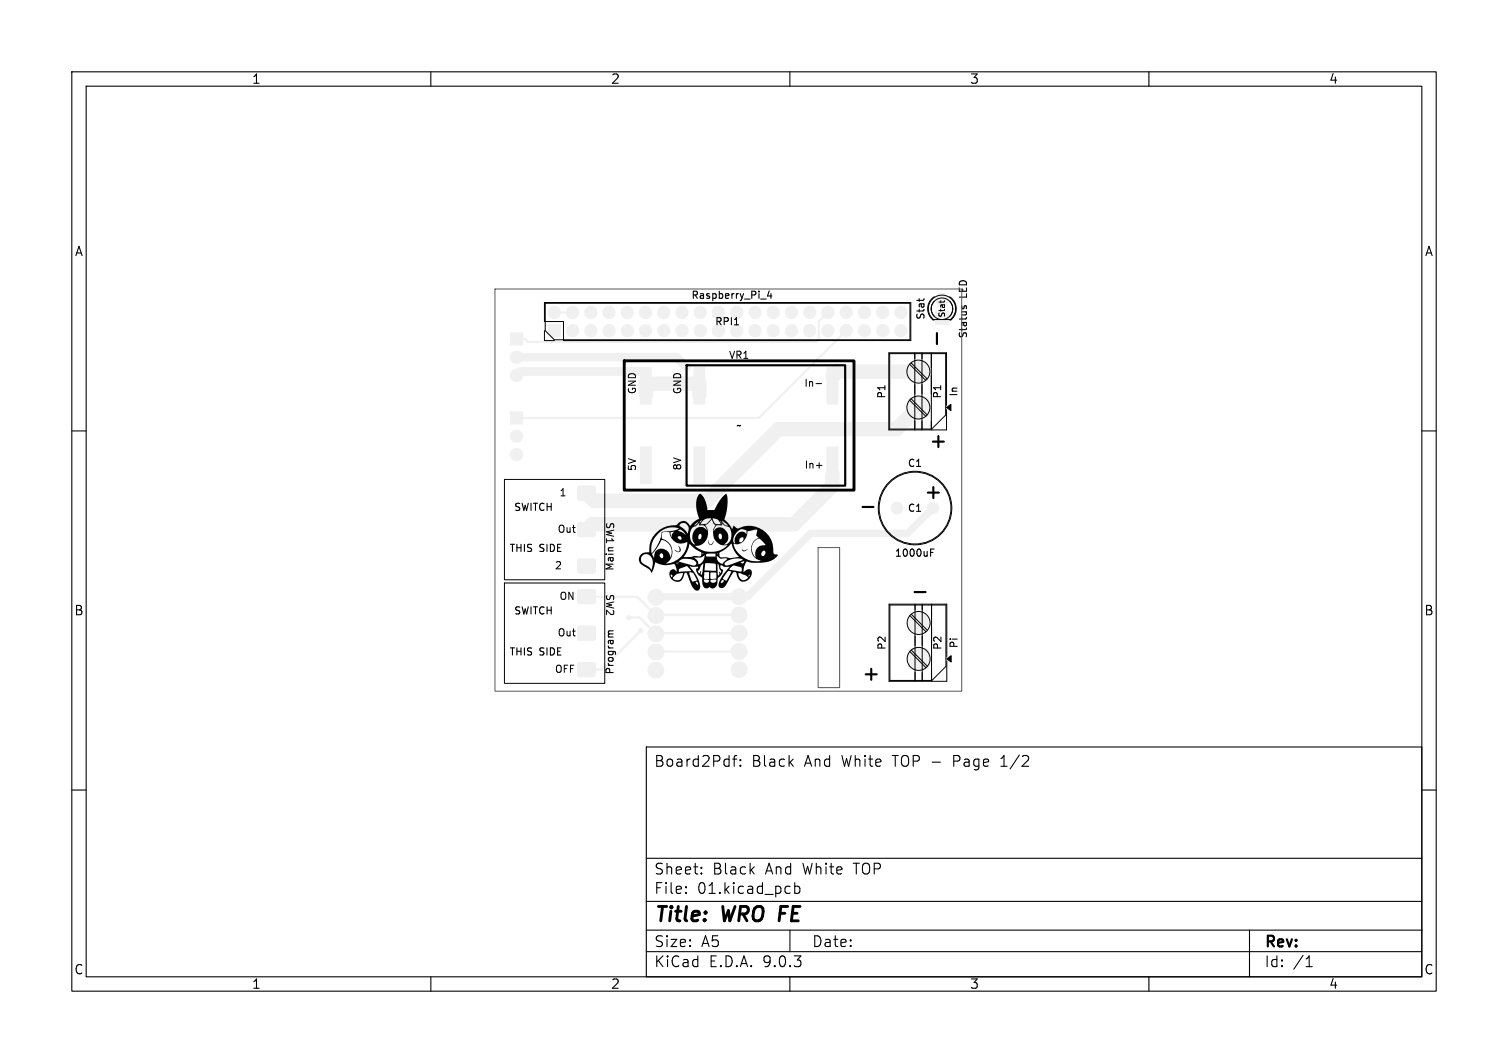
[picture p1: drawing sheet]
<svg xmlns="http://www.w3.org/2000/svg" width="210mm" height="148mm" viewBox="0 0 210 148" stroke-linecap="round" stroke-linejoin="round" font-family="sans-serif">
<g fill="#f0f0f0" stroke="#f0f0f0" stroke-width=".14">
<path d="M80.5 67.8l.2-.1h2.1l.1 .3v1.5l-.3 .2-2-.1-.2-.2z"/>
<path d="M80.5 72.9l.2-.2 2.1 .1 .1 .2v1.6l-.3 .1h-2l-.2-.3z"/>
<path d="M80.5 78l.2-.2 2.1 .1 .1 .2v1.6l-.3 .1h-2l-.2-.3z"/>
<path d="M115.2 51.2h1.5v2.5h-1.5z"/>
<path d="M115.2 53.7h1.5v2.6h-1.5z"/>
<path d="M115.2 62.2h1.5v2.6h-1.5z"/>
<path d="M115.2 64.8h1.5v2.5h-1.5z"/>
<path d="M96.6 62.2h1.5v2.6h-1.5z"/>
<path d="M96.6 64.8h1.5v2.5h-1.5z"/>
<path d="M96.6 51.2h1.5v2.5h-1.5z"/>
<path d="M96.6 53.7h1.5v2.6h-1.5z"/>
<path d="M89.2 51.2h1.5v2.5h-1.5z"/>
<path d="M89.2 53.7h1.5v2.6h-1.5z"/>
<path d="M89.2 62.2h1.5v2.6h-1.5z"/>
<path d="M89.2 64.8h1.5v2.5h-1.5z"/>
<path d="M126.6 90.4l.2-.1 2.5 .1v.2v2.5h-.2h-2.5l-.1-.2z"/>
<path d="M76.3 45.2h1.7v1.7h-1.7z"/>
<path d="M126.6 55.4l.1-.1 2.5 .1 .1 .2-.1 2.5h-2.5h-.1l-.1-.2z"/>
<path d="M80.5 82.2l.2-.1h2.1l.1 .3v1.5l-.3 .2-2-.1-.2-.2z"/>
<path d="M80.5 87.3l.2-.1h2.1l.1 .3v1.5l-.3 .2-2-.1-.2-.2z"/>
<path d="M80.5 92.4l.2-.2 2.1 .1 .1 .2v1.6l-.3 .1h-2l-.2-.3z"/>
<path d="M130.3 43.4h1.8v1.8h-1.8z"/>
<path d="M71.1 46.4h1.7v1.7h-1.7z"/>
<path d="M71.1 57.3h1.7v1.8h-1.7z"/>
<circle cx="127.9" cy="86.7" r="1.4"/>
<circle cx="77.2" cy="43.5" r=".85"/>
<circle cx="79.7" cy="46" r=".85"/>
<circle cx="79.7" cy="43.5" r=".85"/>
<circle cx="82.3" cy="46" r=".85"/>
<circle cx="82.3" cy="43.5" r=".85"/>
<circle cx="84.8" cy="46" r=".85"/>
<circle cx="84.8" cy="43.5" r=".85"/>
<circle cx="87.4" cy="46" r=".85"/>
<circle cx="87.4" cy="43.5" r=".85"/>
<circle cx="89.9" cy="46" r=".85"/>
<circle cx="89.9" cy="43.5" r=".85"/>
<circle cx="92.4" cy="46" r=".85"/>
<circle cx="92.4" cy="43.5" r=".85"/>
<circle cx="95" cy="46" r=".85"/>
<circle cx="95" cy="43.5" r=".85"/>
<circle cx="97.5" cy="46" r=".85"/>
<circle cx="97.5" cy="43.5" r=".85"/>
<circle cx="100.1" cy="46" r=".85"/>
<circle cx="100.1" cy="43.5" r=".85"/>
<circle cx="102.6" cy="46" r=".85"/>
<circle cx="102.6" cy="43.5" r=".85"/>
<circle cx="105.1" cy="46" r=".85"/>
<circle cx="105.1" cy="43.5" r=".85"/>
<circle cx="107.7" cy="46" r=".85"/>
<circle cx="107.7" cy="43.5" r=".85"/>
<circle cx="110.2" cy="46" r=".85"/>
<circle cx="110.2" cy="43.5" r=".85"/>
<circle cx="112.8" cy="46" r=".85"/>
<circle cx="112.8" cy="43.5" r=".85"/>
<circle cx="115.3" cy="46" r=".85"/>
<circle cx="115.3" cy="43.5" r=".85"/>
<circle cx="117.8" cy="46" r=".85"/>
<circle cx="117.8" cy="43.5" r=".85"/>
<circle cx="120.4" cy="46" r=".85"/>
<circle cx="120.4" cy="43.5" r=".85"/>
<circle cx="122.9" cy="46" r=".85"/>
<circle cx="122.9" cy="43.5" r=".85"/>
<circle cx="125.5" cy="46" r=".85"/>
<circle cx="125.5" cy="43.5" r=".85"/>
<circle cx="124.9" cy="70.7" r=".8"/>
<circle cx="129.9" cy="70.7" r=".8"/>
<circle cx="127.9" cy="51.7" r="1.4"/>
<circle cx="131.2" cy="41.7" r=".9"/>
<circle cx="91.3" cy="83.2" r="1.1"/>
<circle cx="91.3" cy="85.7" r="1.1"/>
<circle cx="91.3" cy="88.2" r="1.1"/>
<circle cx="91.3" cy="90.8" r="1.1"/>
<circle cx="91.3" cy="93.3" r="1.1"/>
<circle cx="71.9" cy="49.7" r=".85"/>
<circle cx="71.9" cy="52.3" r=".85"/>
<circle cx="102.9" cy="83.1" r="1.1"/>
<circle cx="102.9" cy="85.6" r="1.1"/>
<circle cx="102.9" cy="88.2" r="1.1"/>
<circle cx="102.9" cy="90.7" r="1.1"/>
<circle cx="102.9" cy="93.2" r="1.1"/>
<circle cx="71.9" cy="60.7" r=".85"/>
<circle cx="71.9" cy="63.3" r=".85"/>
<circle cx="89.2" cy="87.8" r=".3"/>
<circle cx="87.6" cy="86" r=".3"/>
<circle cx="95.6" cy="51.1" r=".5"/>
</g>
<path d="M77.2 43.5h2.5M115.3 43.5l-1.3 1.3v2.4l-.3 .4h-40.2l-.4-.4h-1.2M117.8 46l-12.1 12.2h-33.8M81.7 83.1h7l2.6 2.6M87.6 86h1.5l2.2 2.2M89.2 87.8l-5.4 5.4h-2.1M91.4 85.6h11.5M91.4 90.7h11.5M91.8 88.2h11.1" fill="none" stroke="#f0f0f0" stroke-width=".3"/>
<path d="M95.6 51.1h.1M127 50.9l.9 .8M89.2 87.8h.1M91.4 85.6l-.1 .1M91.4 83.1l-.1 .1M91.4 90.7l-.1 .1M91.8 88.2h-.5" fill="none" stroke="#f0f0f0" stroke-width=".2"/>
<path d="M71.9 52.3l.6-.6h17.4v.7M71.9 49.7h22.3l1.4 1.4" fill="none" stroke="#f0f0f0" stroke-width="1.2"/>
<path d="M89.9 55v-1.6h7.5v1.6M127.9 56.7l-3 3h-16.5l-10 10h-15.6l-1.1-1M127.9 51.7h-11.3l-.7 .7M115.9 66v1.6l-5.3 5.4h-28.2l-.7 .7" fill="none" stroke="#f0f0f0" stroke-width="2"/>
<path d="M129.9 70.7l-3.5 3.6h-13.5l-8.8 8.8h-12.7" fill="none" stroke="#f0f0f0" stroke-width="1"/>
<path d="M95.6 50.9h22.1v16.7h-22.1zM130.5 46.4v1.5M120.1 70.6h1.5M127.4 82.4h1.5" fill="none" stroke="#000" stroke-width=".3"/>
<g fill="none" stroke="#000" stroke-width=".14">
<path d="M75.8 42.1h51v5.3h-48.3v-2.6h-2.7zM75.8 46v1.4h1.4M75.9 42.2h50.8v5.1h-49.5l-1.3-1.3zM113.6 53.4h.8M123.9 49.2h7.8v8.6l-2 1.9h-5.8zM126.7 50.7l2.2 2.3M126.7 55.7l2.2 2.3M126.9 50.5l2.2 2.3M126.9 55.5l2.2 2.3M127.4 49.1v10.8M128.4 49.1v10.8M129.7 49.1v10.8"/>
<path d="M129.9 41.6a1.9 1.9 0 0 1 2.7 .2 1.9 1.9 0 0 1-.3 2.7h-2.3a1.9 1.9 0 0 1-.1-2.9zM130.1 41.3a1.99 1.99 0 0 0-.2 3.3h.2M130.1 41.9a1.5 1.5 0 0 0 0 2.1M131 41.9v.3M131.5 41.9h.1M131.8 56.4v-7.3h-8v10.8h8v-2.9M132.3 41.3a1.99 1.99 0 0 1 .1 3.3h-.1M132.3 41.9a1.5 1.5 0 0 1 0 2.1M70.2 66.8h14v13.9h-14zM113.7 64.8h.8M70.2 81.2h14v13.9h-14zM123.9 84.2h7.8v8.6l-1.9 1.9h-5.9z"/>
<path d="M126.7 85.7l2.2 2.3M126.7 90.7l2.2 2.3M126.9 85.5l2.2 2.3M126.9 90.5l2.2 2.3M127.4 84.1v10.8M128.4 84.1v10.8M129.7 84.1v10.8M131.8 91.4v-7.3h-8v10.8h8v-2.9"/>
<circle cx="127.9" cy="51.7" r="1.6"/>
<circle cx="127.9" cy="56.7" r="1.6"/>
<circle cx="131.2" cy="43" r="1.5"/>
<circle cx="127.4" cy="70.7" r="5.1"/>
<circle cx="127.4" cy="70.7" r="5"/>
<circle cx="127.9" cy="91.7" r="1.6"/>
<circle cx="127.9" cy="86.7" r="1.6"/>
</g>
<g fill="none" stroke="#000" stroke-width=".15">
<path d="M10 10h190v128h-190zM12 12h186v124h-186zM60 10v2M110 10v2M160 10v2M102.3 45.2h.6M105.9 41.6h.8M107.1 40.5l-.2 .7h.6M107.4 40.9v.6M128 41.6v.4M128.7 41.6v.1M134 42.6l-.1 .2"/>
<path d="M134.3 42.8v-.2h.2l.1 .1v.2M10 60h2M129.6 76.9h.3M129.6 76.4h.5M198 60h2M84.9 88.3h-.1M84.9 88.3h.5M85.4 87.8l-.6 .1-.1 .2 .2 .2M10 110h2M90 104h108v32h-108zM90 119.5h108M102 105.7h.6"/>
<path d="M102.6 105.2l-.3 .1-.1 .1v1.3M103.1 106.5l.1 .1-.1 .1M103.1 106.5l-.1 .1 .1 .1M103.1 105.8v.1M103.1 106.5v.2M103.1 105.8h.1l-.1 .1M103.1 105.8h-.1l.1 .1M139.4 106.7h.8M139.7 105.4l-.3 .2M198 110h2M60 136v2M90 132.5h108"/>
<path d="M90 129.5h108M90 125.5h108M95.5 124.2l.1 .1-.1 .1M95.5 124.2v.1v.1M95.5 123.5v.1M95.5 124.2v.2M95.5 123.5h.1l-.1 .1M97.7 121.5v.1v.1M97.7 121.5l-.1 .1 .1 .1M97.7 120.8v.1M97.7 121.5v.2M97.7 120.8h-.1l.1 .1"/>
<path d="M110 136v2M110 129.5v3M110.7 122.9v1.5M110.7 123.5l.4-.1 .3 .3v.4l-.2 .2-.1 .1-.4-.1M160 136v2M174 129.5v6.5M181.9 134.6h.8M182 133.4l.3-.3v1.5"/>
</g>
<path d="M86.9 50.2h32v18h-32z" fill="none" stroke="#000" stroke-width=".4"/>
<path d="M94.4 75.9a.56 .56 0 0 1 .2 1l-.4-.1-.3-.3 .4 .3h.3v-.4zM98.6 75.1a.69 .69 0 0 0 .4 .7l.4-.5a.4 .4 0 0 1-.2 .5 .4 .4 0 0 1-.6-.3zM91.3 74.2a3.4 3.4 0 0 1 3.4-1l.6 .5 .5 .6 .1-.4a.73 .73 0 0 0-.3-1 .73 .73 0 0 0-1 .3h-1.1h.1a.73 .73 0 0 0 .9-.4 .97 .97 0 0 1 1.6 .4l.1-.1h.6a.82 .82 0 0 1 .7-.4l.3-.3-.4 .3h-.2l.1-.1-.2 .1-.4 .4h-.5a2.58 2.58 0 0 1 1.1-.8 4.5 4.5 0 0 1-.1-3.3l.3-.3a2.68 2.68 0 0 1 1 2.3h1l1-1.7 .6-.6 .1 .2a8.6 8.6 0 0 1-.3 3.5l.6 .6 .4 .7 .3-.5a.66 .66 0 0 0 .9 .3 3.4 3.4 0 0 1 4.6 3.5l.2 .2h.4a2.45 2.45 0 0 1-2.2 1.1 4.3 4.3 0 0 1-2-.1h-.1a2.69 2.69 0 0 0-.5 1.5 .67 .67 0 0 1 1.2-.2 1.2 1.2 0 0 1-1.6 1.4l-.5-.8v-.2h.2a.74 .74 0 0 0 .4 .8 .74 .74 0 0 0 .9-.2l.1-.1-.2-.2 .3 .1 .1-.3-.2 .2h-.2l-.9-.4-.5 .1-.1-.2-.3-.1-.3 .5a4.9 4.9 0 0 1-1.2 1.8l-.4-.1-.2-.1v-.6h.3a.28 .28 0 0 0 .3 0 .28 .28 0 0 0 0-.3h-.2l-.1 .3h-.3l.3-.5h.3l.5 .3 .6-1.3a.5 .5 0 0 0-.6 .2l-.5 .8h-.3l.9-1.3 1.9 .3a.42 .42 0 0 0 .1-.5 .42 .42 0 0 0-.5-.2 .8 .8 0 0 0-1.2 .4h-.3l.3-.4h-.7l-.3-.2h-.3a.54 .54 0 0 0 .4 .7 1.64 1.64 0 0 1-.7 1.1l-.1 .3a.83 .83 0 0 1-.9 1.1l-.2-.2a.57 .57 0 0 1-.6 .2 .57 .57 0 0 1-.4-.6v-.5h.2a.37 .37 0 0 0 .3 .3 .37 .37 0 0 0 .4-.2h.2l.1 .2a.38 .38 0 0 0 .5 0 .38 .38 0 0 0 .2-.4l-.7 .1-.1 .1h-.2v-.1a.44 .44 0 0 0-.7 0h-.2v-.3l.9 .1v-.4h.2l.1 .4 .8-.1v-.8h-.8l-.1 .5h-.2v-.5h-.6l-.1 .8h-.2l-.5-.4-.3-.5h.2l.2 .2 .2-.3v.4l.1 .1 .1-.6 1.9 .1v-.7h.2l.1 1.3 .2-.2-.1-.3 .3 .2v-.3l-.2-.2-.2-.7h-.1v.2h-.2l-.1-.3-1.3-.1-.2 1h-.3l.2-1-.4 .4-.4 .8h-.2l-.1-.2 .1-.3h.2v-.2h-1.1a5.2 5.2 0 0 1 1.4 2.9 .47 .47 0 0 1-.3 .4 .47 .47 0 0 1-.6-.2l-.5-.9h.8l.3 .3v-.3l-.2-.1-.1 .1h-.8l-.4-1.2-.2-.2h.5a2.09 2.09 0 0 0 .5 1.3l.5-.2v-.1a1.3 1.3 0 0 0-.9-1h-.7l-.1 .4a.97 .97 0 0 1-.8 .9 .97 .97 0 0 1-1.1-.5h.3l.1 .1a.82 .82 0 0 0 .9 .1 .82 .82 0 0 0 .4-.8v-.1a1.3 1.3 0 0 0-1.4 .7h-.3l-.1-.2-.1-.2h.2l.1 .3 .2-.2-.2-.2-.3 .1 .1-.5 3-.1-.6-.7-1.1 .4-.1 .4h-1.2l.1-.2 .4-.1 .4 .3v-.6l-.3-.5a3.7 3.7 0 0 1-2.7-.2l-.5 1.5-.2-.4-.5-.4a1.39 1.39 0 0 1-1-1.1h.3l.1 .4 1 .7 .3 .4 .1-.4a1.34 1.34 0 0 0-.8-1.9 .73 .73 0 0 0-.7 .8h-.3v-.1l.3-.7h1.5l.3 .6v-.4h.7l.2 .3 .2 .1a.37 .37 0 0 0 .2-.4 .37 .37 0 0 0-.4-.2l-.2 .2h-.7v-.2a1.14 1.14 0 0 1 1.3-.7 1.14 1.14 0 0 1 .9 1.1v.2l.1-.2a1.61 1.61 0 0 0-1.3-2.3l-.6 1-.7 .9h-1.5l.6-.2h.5v-.5h.3l.1 .6a4.9 4.9 0 0 0 1.2-2.2h.1l.1 .1a1.92 1.92 0 0 1 1.4 1.6 1.92 1.92 0 0 1-.9 2l1.6-.1h.3h-1.3a1.68 1.68 0 0 1 1.3-.2l1.7 .5a.37 .37 0 0 0 .6 0 .37 .37 0 0 0-.1-.6 1.83 1.83 0 0 0-2.2 0l-.7 .1 .8-.6h1.9l.3 .2a.85 .85 0 0 1 .4 .7 1.08 1.08 0 0 0 .8-1.1l.4 .1h1.1v-.1h.2a.92 .92 0 0 0 1.1 1.1l.1 .2h.1l.8-.2a1.29 1.29 0 0 1 1.5-.1h.1l.2-.3-.6 .2h-.6l.9-.3v-.1a2.33 2.33 0 0 0-2.5 .6h-.3l.7-.7-.2-.1a.96 .96 0 0 1-1.3-.3h-.2v-.3h-1.1l-.2 .1v.2h-.2v-.1a1.02 1.02 0 0 1-1 .3h-2.4h1.4a2.14 2.14 0 0 1 1.4-.1l.1-.1 .1-.3h.1v.1l.1-.1h2l.1 .1h.2v.3l.2 .1h.7l.6 .1 1.2-.2-.4-.5-.4-.7-.2-.5h.3a3.3 3.3 0 0 0 3.7 2.3 1.67 1.67 0 0 1-1.3-1.8h.1l.2 .8 .3 .5v-.4h.8l.1 .2a.39 .39 0 0 0 .5-.2 .39 .39 0 0 0-.2-.5 .52 .52 0 0 0-.4 .5h-.8v-.1a1.23 1.23 0 0 1 1.4-1.2l-.8-.8a.95 .95 0 0 0-1.1 .9v.3h-.1l.1-.6 .2-.3 .7-.5-.3-.3 .2-.8a1.1 1.1 0 0 0-1.1 .1l-.3 .1a1.65 1.65 0 0 1-1.9 1.8l-.4-.1-.6 .6-.9 .6-.1 .3h-.2l-.1-.2-2 .1v-.1l-.1 .1h-.1l-.1-.2-.7-.4-.6-.5h.5l.2 .2a3.4 3.4 0 0 0 4.3-.3 1.63 1.63 0 0 1-2-1.3h.8l.2 .5a.42 .42 0 0 0 .2-.4 .42 .42 0 0 0-.3-.4l-.1 .3h-.8v-.7h.1a.98 .98 0 0 1 .9-.5 .98 .98 0 0 1 .9 .6 1.15 1.15 0 0 1-.4 1.8l.5-.1 .4-.5h.4v.2l.2 .3v-.4h.6l.1 .2a.46 .46 0 0 0 .5-.2 .46 .46 0 0 0 0-.5 .45 .45 0 0 0-.6 .5h-.6v-.3a.99 .99 0 0 1 1.5-.8l.1 .2 .1-.6a1.04 1.04 0 0 0-1.6 .5l-.3 .9h-.4a1.74 1.74 0 0 0-.2-1.8l-.5-.2-.5-.3 .1 .2h-.4a.69 .69 0 0 0-.8 .8h-.1l.1-.3 .3-.5-.3-.1-.3-.7-.5 .6-.4 .2a1.86 1.86 0 0 1 .1 2.1 1.86 1.86 0 0 1-2 .8l-.3-.2-.2 .8-.6 1h-.4a2.39 2.39 0 0 0 .9-2.1 1.63 1.63 0 0 1-2.5-1.3h.2l.1 .6h.9l.2 .3h.3a.31 .31 0 0 0-.1-.4 .31 .31 0 0 0-.4 .1h-.9v-.3h2.6a1.02 1.02 0 0 0 .7 1.3l-.3-.4-.1-.6h.8l.1 .3a.37 .37 0 0 0 .4-.3 .37 .37 0 0 0-.2-.5l-.2 .3-.1 .2h-.8v-.1a1.16 1.16 0 0 1 .5-1.1 1.16 1.16 0 0 1 1.2 0l.3 .2v-.1a.79 .79 0 0 0-1.1-.5l.1-.2 1-.1 .6-.7h.2a.77 .77 0 0 0 1.2 .7l-.3-.4 .4 .2-.2-.2h-.2l.4 .1a.9 .9 0 0 0 .9 .6 1.58 1.58 0 0 0-1.3-.7 1.97 1.97 0 0 0-2.2 0l-.4 .5h-.1v-.2l-.4 .4a1.15 1.15 0 0 0-.9 1.3h-2.6l.4-.5-.5 .2h-.2v-.1h-.7l-.3 .1-.1 .6h-.1l.2-.7 1.6-.2h.7l.7 .3 .3 .3-.2-.3-.5-.4-1 .1 .8-.3a2.99 2.99 0 0 0-3.9 2.8h-.3a2.92 2.92 0 0 1 .9-2.2zM103.3 76.5a.58 .58 0 0 0 .9-.1 .5 .5 0 0 1-.9 .2z" fill="#000"/>
<path d="M131.8 56.7l.6-.4v.9zM131.8 91.7l.7-.4v.9z" fill="#000" stroke="#000" stroke-width=".14"/>
<path d="M68.9 40.2h65v56h-65zM113.9 76.2h3v19.5h-3z" fill="none" stroke="#575757" stroke-width=".14"/>
<g font-size="2.8">
<text x="129.2" y="62.8">+</text>
<text x="128.5" y="69.9">+</text>
<text x="119.8" y="95.2">+</text>
<text x="91" y="128.9">Title:</text>
<text x="100.7" y="128.9">WRO FE</text>
</g>
<g font-size="2.1">
<text x="91" y="107">Board2Pdf:</text>
<text x="104.7" y="107">Black</text>
<text x="112.1" y="107">And</text>
<text x="117.4" y="107">White</text>
<text x="124.6" y="107">TOP -</text>
<text x="133.3" y="107">Page</text>
<text x="140.1" y="107">1/2</text>
<text x="91" y="124.7">File:</text>
<text x="91" y="122">Sheet:</text>
<text x="97.1" y="124.7">01.kicad_pcb</text>
<text x="99.2" y="122">Black</text>
<text x="106.7" y="122">And</text>
<text x="112" y="122">White</text>
<text x="119.2" y="122">TOP</text>
<text x="91" y="134.9">KiCad</text>
<text x="91" y="132.1">Size:</text>
<text x="97.7" y="132.1">A5</text>
<text x="98.7" y="134.9">E.D.A.</text>
<text x="106.3" y="134.9">9.0.3</text>
<text x="113" y="132.1">Date:</text>
<text x="176" y="132.3">Rev:</text>
<text x="176" y="134.9">Id:</text>
<text x="180.1" y="134.9">/1</text>
</g>
<g font-size="1.8">
<text x="35" y="11.9">1</text>
<text x="85" y="11.9">2</text>
<text x="135" y="11.9">3</text>
<text x="185" y="11.9">4</text>
<text x="10.3" y="35.9">A</text>
<text x="198.4" y="35.9">A</text>
<text x="10.3" y="85.9">B</text>
<text x="198.3" y="85.9">B</text>
<text x="10.3" y="135.9">C</text>
<text x="35" y="137.9">1</text>
<text x="85" y="137.9">2</text>
<text x="135" y="137.9">3</text>
<text x="185" y="137.9">4</text>
<text x="198.3" y="135.9">C</text>
</g>
<g font-size="1.4">
<text x="96.2" y="41.8">Raspberry_Pi_4</text>
<text x="134.9" y="41.5" transform="rotate(-90 134.9 41.5)">LED</text>
<text x="99.5" y="45.5">RPI1</text>
<text x="128.9" y="44.6" transform="rotate(-90 128.9 44.6)">Stat</text>
<text x="134.9" y="47.2" transform="rotate(-90 134.9 47.2)">Status</text>
<text x="101.5" y="50.1">VR1</text>
<text x="112" y="53.9">In-</text>
<text x="88.6" y="54.9" transform="rotate(-90 88.6 54.9)">GND</text>
<text x="94.9" y="54.9" transform="rotate(-90 94.9 54.9)">GND</text>
<text x="102.4" y="60">~</text>
<text x="123.5" y="55.6" transform="rotate(-90 123.5 55.6)">P1</text>
<text x="131.3" y="55.6" transform="rotate(-90 131.3 55.6)">P1</text>
<text x="133.5" y="55.3" transform="rotate(-90 133.5 55.3)">In</text>
<text x="88.6" y="65.6" transform="rotate(-90 88.6 65.6)">5V</text>
<text x="94.9" y="65.5" transform="rotate(-90 94.9 65.5)">8V</text>
<text x="112" y="65.3">In+</text>
<text x="126.3" y="65.2">C1</text>
<text x="71.5" y="71.2">SWITCH</text>
<text x="77.9" y="69.2">1</text>
<text x="126.3" y="71.5">C1</text>
<text x="70.9" y="76.9">THIS</text>
<text x="75.1" y="76.9">SIDE</text>
<text x="77.6" y="74.2">Out</text>
<text x="84.3" y="72.7" transform="rotate(90 84.3 72.7)">SW1</text>
<text x="124.5" y="77.7">1000uF</text>
<text x="77.2" y="79.3">2</text>
<text x="77.9" y="83.6">ON</text>
<text x="84.3" y="82.7" transform="rotate(90 84.3 82.7)">SW2</text>
<text x="85.7" y="79.6" transform="rotate(-90 85.7 79.6)">Main</text>
<text x="71.5" y="85.6">SWITCH</text>
<text x="77.6" y="88.7">Out</text>
<text x="70.9" y="91.3">THIS</text>
<text x="75.1" y="91.3">SIDE</text>
<text x="77.2" y="93.7">OFF</text>
<text x="85.7" y="94" transform="rotate(-90 85.7 94)">Program</text>
<text x="123.5" y="90.6" transform="rotate(-90 123.5 90.6)">P2</text>
<text x="131.3" y="90.6" transform="rotate(-90 131.3 90.6)">P2</text>
<text x="133.6" y="90.4" transform="rotate(-90 133.6 90.4)">Pi</text>
</g>
<text font-size="1.1" x="131.8" y="44.3" transform="rotate(-90 131.8 44.3)">Stat</text>
</svg>
